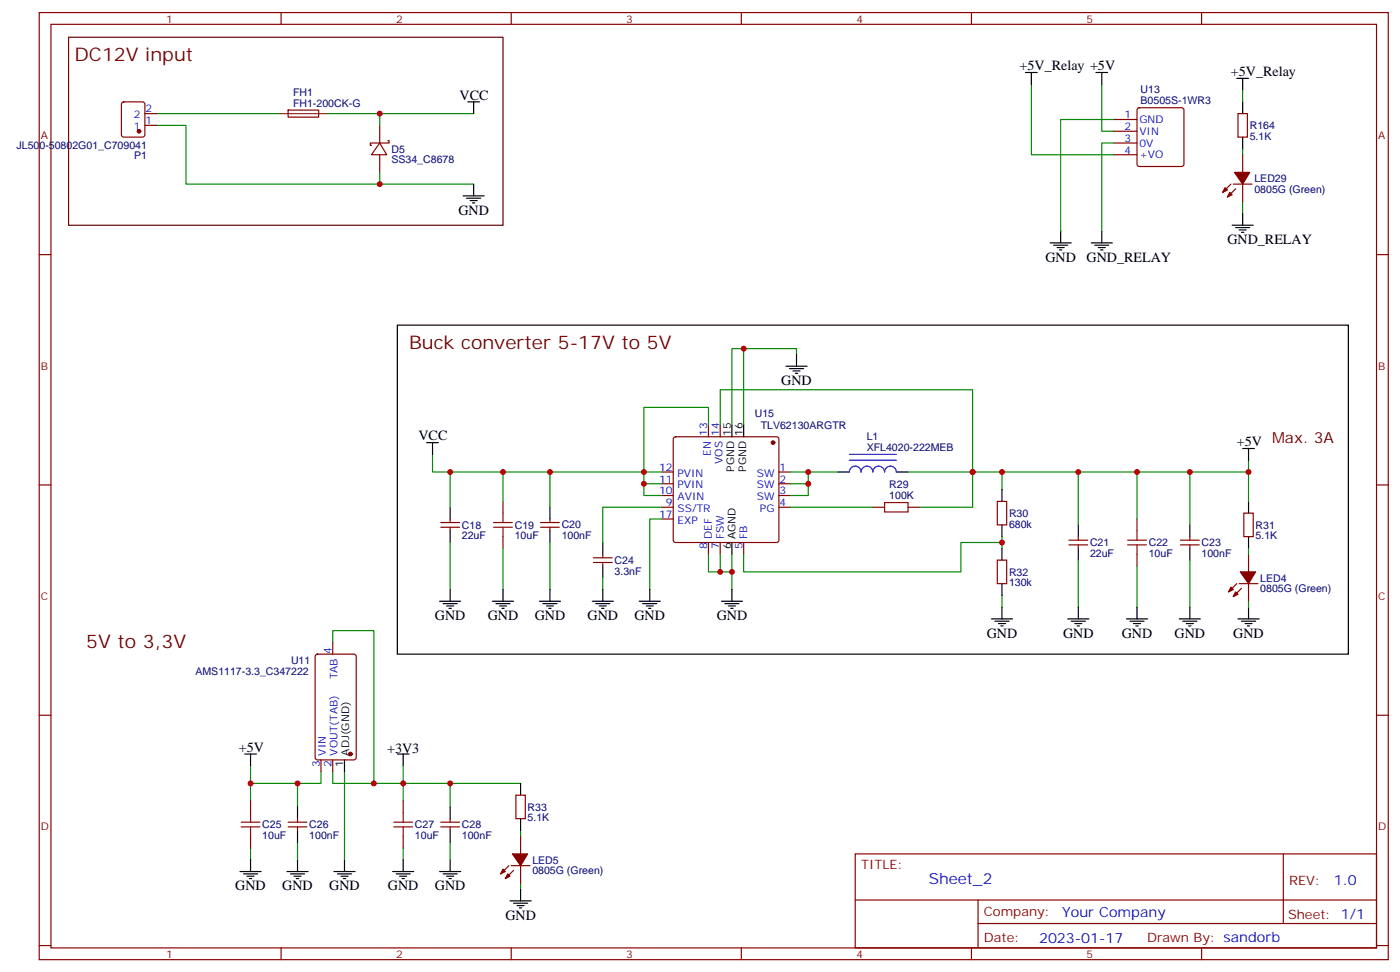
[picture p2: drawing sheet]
<svg xmlns="http://www.w3.org/2000/svg" width="421mm" height="292mm" viewBox="0 0 421 292" stroke-linecap="round" stroke-linejoin="round" font-family="sans-serif">
<g fill="none" stroke="#870000" stroke-width=".35">
<path d="M11.8 3.8h405.3v284.3h-405.3zM15.3 7.3h398.3v277.3h-398.3zM84.5 3.8v3.5M153.6 3.8v3.5M222.7 3.8v3.5M291.9 3.8v3.5M361 3.8v3.5M36.7 30.8l.5-.2h5.6l.7 .4v9.5l-.4 .6-5.9 .1-.7-.5v-9.4zM43.5 34.1h3.6M43.5 37.6h3.6M86.6 33.1h9.1v2l-9.1 .1zM114.1 37.6v5.3"/>
<path d="M334.6 35.9h7M334.6 39.4h7M341.9 32.6l.4-.3h12.7l.5 .3 .2 .5v16.2l-.2 .5-.5 .2h-12.7l-.5-.2-.2-.5v-16.2zM372 34.1h2.8v7.1h-2.8zM114.1 42.9l2.1 3.6h-4.6zM114.1 42.9h-2.8v.7h.3M114.1 46.5v5.3M116.6 42.2h.3v.7h-2.8M334.6 42.9h7M334.6 46.5h7M369.9 55.3l-2.5 2.4M370.6 55.3h5.6"/>
<path d="M371.3 56.7l-2.5 2.5M373.4 46.5v5.3M373.4 55.3v5.3M11.8 76.4h3.5M413.6 76.4h3.5M202.5 131.3l.5-.2h30.3l.5 .2 .2 .5v30.4l-.2 .5-.5 .2h-30.3l-.5-.3-.2-.4v-30.4zM212.9 127.6v3.5M216.4 127.6v3.5M11.8 145.6h3.5M132.4 158.3h5.7M132.4 156.9h5.7M135.3 155.8v1.1"/>
<path d="M135.3 158.3v1M151.1 150.5v3.6M162.4 158.3h5.7M162.4 156.9h5.7M165.2 155.8v1.1M165.2 158.3v1M198.8 141.7h3.5M198.8 145.2h3.5M198.8 148.8h3.5M198.8 152.3h3.5M198.8 155.8h3.5M234 141.7h3.6"/>
<path d="M234 145.2h3.6M234 148.8h3.6M234 152.3h3.6M262.3 152.3h3.5M272.8 152.3h3.6M299.6 150.5h2.9v7.1h-2.9zM341.6 155.8v3.5M373.7 154.1h2.9v7h-2.9zM413.6 145.6h3.5M151.1 161.1v3.5M178.3 168.9h5.6M178.3 167.5h5.6"/>
<path d="M181.1 166.4v1.1M181.1 168.9v1M212.9 162.9v3.5M216.4 162.9v3.5M223.4 162.9v3.5M299.6 168.2h2.9v7h-2.9zM321.2 163.6h5.6M321.2 162.2h5.6M324 161.1v1.1M324 163.6v1M341.6 166.4v3.5M354.7 163.6h5.6"/>
<path d="M354.7 162.2h5.6M357.5 161.1v1.1M357.5 163.6v1M371.6 175.2l-2.5 2.5M372.3 175.2h5.7M373 176.6l-2.4 2.5M375.1 166.4v5.3M375.1 175.2v5.3M94.9 196.6l.5-.2h10.9l.7 .4v30.6l-.4 .7h-11.2l-.7-.4v-30.6zM100 192.9v3.5M11.8 214.7h3.5M413.6 214.7h3.5"/>
<path d="M96.4 228.1v3.6M100 228.1v3.6M155 238.7h2.8v7.1h-2.8zM75.3 240.5v3.5M75.3 251.1v3.5M86.6 248.2h5.6M86.6 246.8h5.6M89.4 245.8v1M89.4 248.2v1.1M121.1 240.5v3.5M121.1 251.1v3.5M132.4 248.2h5.7"/>
<path d="M132.4 246.8h5.7M135.3 245.8v1M135.3 248.2v1.1M152.9 259.9l-2.5 2.5M153.6 259.9h5.6M156.4 251.1v5.3M156.4 259.9v5.3M257 256.4h156.6v28.2h-156.6zM385.6 256.4v20.9M154.3 261.3l-2.5 2.5M257 270.2h156.5M293.9 277.3h119.6"/>
<path d="M293.9 270.2v14.1M11.8 283.9h3.5M84.5 284.6v3.5M153.6 284.6v3.5M222.7 284.6v3.5M291.9 284.6v3.5M361 284.6v3.5M413.6 283.9h3.5"/>
</g>
<g fill="none" stroke="#008700" stroke-width=".35">
<path d="M47.1 37.6h8.8v17.7h86.4M47.1 34.1h37M98.2 34.1h44.1M114.1 34.1v3.5M309.9 25.3v21.2h24.7M331 25.3v14.1h3.6M334.6 35.9h-15.9v33.5M373.4 27.1v3.5M114.1 51.8v3.5M334.6 42.9h-3.6v26.5M373.4 44.7v1.8M373.4 60.6v3.5"/>
<path d="M223.4 104.7v22.9M239.3 106.4v-1.7h-19.4v22.9M130 136.4v5.3h63.5v3.5h5.3M212.9 127.6v-5.3h-19.4v19.4h5.3M216.4 127.6v-10.6h75.8v35.3h-15.8M375.1 138.2v3.5h-74M135.3 141.7v10.6M151.1 141.7v8.8M165.2 141.7v10.6M193.5 145.2v3.6h5.3M198.8 152.3h-17.7v10.6M198.8 155.8h-3.6v21.2"/>
<path d="M237.6 141.7h14.1M237.6 152.3h24.7M242.9 141.7v3.5h-5.3M242.9 145.2v3.6h-5.3M272.8 141.7h28.3v5.3M324 141.7v15.9M341.6 141.7v14.1M357.5 141.7v15.9M375.1 141.7v8.8M135.3 162.9v14.1M151.1 164.6v12.4M165.2 162.9v14.1"/>
<path d="M181.1 173.5v3.5M212.9 166.4v5.3h3.5M216.4 166.4v5.3h3.5M219.9 166.4v10.6M301.1 162.9h-12.4v8.8h-65.3v-5.3M301.1 161.1v3.5M301.1 178.8v3.5M324 168.2v14.1M341.6 169.9v12.4M357.5 168.2v14.1M375.1 164.6v1.8M100 192.9v-3.6h12.3v45.9"/>
<path d="M375.1 180.5v1.8M75.3 229.9v5.3h21.1v-3.5M75.3 235.2v5.3M89.4 235.2v7.1M103.5 231.7v26.4M121.1 229.9v5.3h-21.1v-3.5M135.3 235.2v7.1M156.4 235.2h-35.3v5.3M75.3 254.6v3.5M89.4 252.8v5.3M121.1 254.6v3.5M135.3 252.8v5.3"/>
<path d="M156.4 249.3v1.8M156.4 265.2v1.7"/>
</g>
<g fill="none" stroke="#000" stroke-width=".35">
<path d="M140.5 30.6h3.6M142.3 30.6v3.5M308.1 21.8h3.5M309.9 21.8v3.5M329.3 21.8h3.5M331 21.8v3.5M371.6 23.5h3.5M373.4 23.5v3.6M373.4 30.6v3.5M139.1 58.8h6.4M140.2 59.5h4.2M142.3 55.3v3.5"/>
<path d="M373.4 41.2v3.5M141.3 60.2h2.1M142 60.9h.7M315.5 72.9h6.4M316.6 73.6h4.2M317.6 74.3h2.2M318.3 75h.8M318.7 69.4v3.5M327.9 72.9h6.3M328.9 73.6h4.3M330 74.3h2.1M330.7 75h.7"/>
<path d="M331 69.4v3.5M370.2 67.6h6.4M371.3 68.3h4.2M372.3 69h2.1M373 69.7h.7M373.4 64.1v3.5M119.4 97.6h285.7v98.8h-285.7zM236.1 110h6.4M237.2 110.7h4.2M238.3 111.4h2.1M239 112.1h.7M239.3 106.4v3.6"/>
<path d="M128.2 132.9h3.5M130 132.9v3.5M219.9 127.6v3.5M223.4 127.6v3.5M373.4 134.7h3.5M375.1 134.7v3.5M135.3 152.3v3.5M135.3 159.3v3.6M165.2 152.3v3.5M165.2 159.3v3.6M251.7 141.7h3.5M269.3 141.7h3.5"/>
<path d="M301.1 147v3.5M301.1 157.6v3.5M324 157.6v3.5M357.5 157.6v3.5M375.1 150.5v3.6M135.3 177v3.5M151.1 177v3.5M165.2 177v3.5M181.1 162.9v3.5M181.1 169.9v3.6M181.1 177v3.5M195.2 177v3.5"/>
<path d="M219.9 162.9v3.5M219.9 177v3.5M301.1 164.6v3.6M301.1 175.2v3.6M324 164.6v3.6M357.5 164.6v3.6M375.1 161.1v3.5M132.1 180.5h6.3M133.1 181.2h4.3M134.2 181.9h2.1M134.9 182.6h.7M148 180.5h6.3"/>
<path d="M149 181.2h4.2M150.1 181.9h2.1M150.8 182.6h.7M162.1 180.5h6.3M163.1 181.2h4.3M164.2 181.9h2.1M164.9 182.6h.7M177.9 180.5h6.4M179 181.2h4.2M180.1 181.9h2.1M180.8 182.6h.7M192.1 180.5h6.3"/>
<path d="M193.1 181.2h4.2M194.2 181.9h2.1M194.9 182.6h.7M216.7 180.5h6.4M217.8 181.2h4.2M218.9 181.9h2.1M219.6 182.6h.7M297.9 185.8h6.3M298.9 186.5h4.3M300 187.2h2.1M300.7 187.9h.7M301.1 182.3v3.5"/>
<path d="M320.8 185.8h6.4M321.9 186.5h4.2M322.9 187.2h2.1M323.6 187.9h.7M324 182.3v3.5M338.5 185.8h6.3M339.5 186.5h4.2M340.6 187.2h2.1M341.3 187.9h.7M341.6 182.3v3.5M354.3 185.8h6.4M355.4 186.5h4.2"/>
<path d="M356.4 187.2h2.2M357.2 187.9h.7M357.5 182.3v3.5M372 185.8h6.3M373 186.5h4.3M374.1 187.2h2.1M374.8 187.9h.7M375.1 182.3v3.5M73.5 226.4h3.5M75.3 226.4v3.5M103.5 228.1v3.6M119.4 226.4h3.5"/>
<path d="M121.1 226.4v3.5M156.4 235.2v3.5M75.3 258.1v3.6M89.4 242.3v3.5M89.4 249.3v3.5M89.4 258.1v3.6M103.5 258.1v3.6M121.1 258.1v3.6M135.3 242.3v3.5M135.3 249.3v3.5M135.3 258.1v3.6M156.4 245.8v3.5"/>
<path d="M72.1 261.7h6.4M73.2 262.4h4.2M74.2 263.1h2.1M74.9 263.8h.7M86.2 261.7h6.4M87.3 262.4h4.2M88.3 263.1h2.2M89 263.8h.7M100.3 261.7h6.4M101.4 262.4h4.2M102.4 263.1h2.2M103.2 263.8h.7"/>
<path d="M118 261.7h6.3M119 262.4h4.3M120.1 263.1h2.1M120.8 263.8h.7M132.1 261.7h6.3M133.1 262.4h4.3M134.2 263.1h2.1M134.9 263.8h.7M153.2 270.5h6.4M154.3 271.2h4.2M155.4 271.9h2.1M156.1 272.6h.7"/>
<path d="M156.4 266.9v3.6"/>
</g>
<g fill="#870000" stroke="#870000" stroke-width=".35">
<path d="M152.5 262.4l.7 .7-1.4 .7z"/>
<path d="M151.1 260.9l.7 .8-1.4 .7z"/>
<path d="M154 256.4h4.5l-2.1 3.5z"/>
<path d="M369.5 57.7l.7 .8-1.4 .7z"/>
<path d="M368.1 56.3l.7 .7-1.4 .7z"/>
<path d="M370.9 51.8h4.6l-2.1 3.5z"/>
<path d="M371.3 177.7l.7 .7-1.4 .7z"/>
<path d="M369.9 176.3l.7 .7-1.5 .7z"/>
<path d="M372.7 171.7h4.6l-2.2 3.5z"/>
<circle cx="105.3" cy="226.4" r=".53"/>
<circle cx="41.8" cy="39.4" r=".53"/>
<circle cx="232.3" cy="132.9" r=".53"/>
</g>
<g fill="none" stroke="#a10000" stroke-width=".35">
<path d="M148.3 158.3h5.7M148.3 156.9h5.7M151.1 154.1v2.8M151.1 158.3v2.8M265.8 150.9h7v2.8h-7zM341.6 159.3v2.9M338.8 163.6h5.7M338.8 162.2h5.7M341.6 163.6v2.8M72.5 248.2h5.6M72.5 246.8h5.6M75.3 244v2.8"/>
<path d="M75.3 248.2v2.9M118.3 248.2h5.7M118.3 246.8h5.7M121.1 244v2.8M121.1 248.2v2.9"/>
</g>
<path d="M20.6 11.2h130.5v56.4h-130.5z" fill="none" stroke="#610000" stroke-width=".35"/>
<path d="M84.1 34.1h14.1" fill="none" stroke="#8c2424" stroke-width=".35"/>
<path d="M255.2 138.2h14.1M255.2 136.4h14.1M255.2 141.7a1.76 1.76 0 0 1 1.8-1.8 1.76 1.76 0 0 1 1.7 1.8 1.76 1.76 0 0 1 1.8-1.8 1.76 1.76 0 0 1 1.8 1.8 1.76 1.76 0 0 1 1.7-1.8 1.76 1.76 0 0 1 1.8 1.8 1.76 1.76 0 0 1 1.7-1.8 1.76 1.76 0 0 1 1.8 1.8" fill="none" stroke="#00f" stroke-width=".35"/>
<g fill="#c00">
<circle cx="114.1" cy="34.1" r=".88"/>
<circle cx="114.1" cy="55.3" r=".88"/>
<circle cx="135.3" cy="235.2" r=".88"/>
<circle cx="89.4" cy="235.2" r=".88"/>
<circle cx="112.3" cy="235.2" r=".88"/>
<circle cx="121.1" cy="235.2" r=".88"/>
<circle cx="75.3" cy="235.2" r=".88"/>
<circle cx="223.4" cy="104.7" r=".88"/>
<circle cx="242.9" cy="141.7" r=".88"/>
<circle cx="292.2" cy="141.7" r=".88"/>
<circle cx="301.1" cy="141.7" r=".88"/>
<circle cx="301.1" cy="162.9" r=".88"/>
<circle cx="357.5" cy="141.7" r=".88"/>
<circle cx="341.6" cy="141.7" r=".88"/>
<circle cx="324" cy="141.7" r=".88"/>
<circle cx="193.5" cy="141.7" r=".88"/>
<circle cx="193.5" cy="145.2" r=".88"/>
<circle cx="135.3" cy="141.7" r=".88"/>
<circle cx="151.1" cy="141.7" r=".88"/>
<circle cx="165.2" cy="141.7" r=".88"/>
<circle cx="219.9" cy="171.7" r=".88"/>
<circle cx="216.4" cy="171.7" r=".88"/>
<circle cx="242.9" cy="145.2" r=".88"/>
<circle cx="375.1" cy="141.7" r=".88"/>
</g>
<g font-size="5.6" fill="#600">
<text x="22.4" y="18.2">DC12V input</text>
<text x="122.9" y="104.7">Buck converter 5-17V to 5V</text>
<text x="25.9" y="194.6">5V to 3,3V</text>
</g>
<text font-size="4.6" fill="#00f" x="279.1" y="265.4">Sheet_2</text>
<g font-size="4.2">
<text x="306.4" y="21.1">+5V_Relay +5V</text>
<text x="369.9" y="22.8">+5V_Relay</text>
<text x="138.1" y="29.9">VCC</text>
<text x="137.7" y="64.5">GND</text>
<text x="368.8" y="73.3">GND_RELAY</text>
<text x="314.1" y="78.6">GND</text>
<text x="326.5" y="78.6">GND_RELAY</text>
<text x="234.7" y="115.6">GND</text>
<text x="125.7" y="132.2">VCC</text>
<text x="371.6" y="133.9">+5V Max. 3A</text>
<text x="130.7" y="186.2">GND</text>
<text x="146.5" y="186.2">GND</text>
<text x="160.7" y="186.2">GND</text>
<text x="176.5" y="186.2">GND</text>
<text x="190.6" y="186.2">GND</text>
<text x="215.3" y="186.2">GND</text>
<text x="296.5" y="191.5">GND</text>
<text x="319.4" y="191.5">GND</text>
<text x="337" y="191.5">GND</text>
<text x="352.9" y="191.5">GND</text>
<text x="370.6" y="191.5">GND</text>
<text x="71.8" y="225.7">+5V</text>
<text x="116.3" y="226">+3V3</text>
<text x="70.7" y="267.3">GND</text>
<text x="84.8" y="267.3">GND</text>
<text x="98.9" y="267.3">GND</text>
<text x="116.6" y="267.3">GND</text>
<text x="130.7" y="267.3">GND</text>
<text x="151.8" y="276.1">GND</text>
</g>
<g font-size="4.2" fill="#00f">
<text x="400.8" y="265.6">1.0</text>
<text x="319.1" y="275.2">Your Company</text>
<text x="312.2" y="283">2023-01-17</text>
</g>
<g font-size="3.9" fill="#800">
<text x="258.7" y="260.9">TITLE:</text>
<text x="387.4" y="265.6">REV:</text>
<text x="295.6" y="275.1">Company:</text>
<text x="387" y="275.8">Sheet: 1/1</text>
<text x="295.6" y="282.8">Date:</text>
<text x="344.7" y="282.9">Drawn By: sandorb</text>
</g>
<g font-size="3.2" fill="#800">
<text x="49.9" y="6.8">1</text>
<text x="119" y="6.8">2</text>
<text x="188.2" y="6.8">3</text>
<text x="257.3" y="6.8">4</text>
<text x="326.5" y="6.8">5</text>
<text x="12.3" y="41.9">A</text>
<text x="414.1" y="41.9">A</text>
<text x="12.3" y="111">B</text>
<text x="414.1" y="111">B</text>
<text x="12.3" y="180.2">C</text>
<text x="414.1" y="180.2">C</text>
<text x="12.3" y="249.3">D</text>
<text x="414.1" y="249.3">D</text>
<text x="49.9" y="287.6">1</text>
<text x="119" y="287.6">2</text>
<text x="188.2" y="287.6">3</text>
<text x="257.3" y="287.6">4</text>
<text x="326.5" y="287.6">5</text>
</g>
<g font-size="3.2" fill="#000080">
<text x="88" y="28.8">FH1</text>
<text x="342.7" y="28">U13</text>
<text x="88" y="32">FH1-200CK-G</text>
<text x="342.7" y="31.2">B0505S-1WR3</text>
<text x="375.5" y="42">5.1K</text>
<text x="375.5" y="38.8">R164</text>
<text x="5" y="44.8">JL500-50802G01_C709041</text>
<text x="40.3" y="47.8">P1</text>
<text x="117.6" y="45.9">D5</text>
<text x="117.6" y="49">SS34_C8678</text>
<text x="376.9" y="57.8">0805G (Green)</text>
<text x="376.9" y="54.7">LED29</text>
<text x="226.8" y="125.2">U15</text>
<text x="228.6" y="128.8">TLV62130ARGTR</text>
<text x="260.4" y="135.4">XFL4020-222MEB</text>
<text x="260.4" y="132.1">L1</text>
<text x="267.2" y="149.8">100K</text>
<text x="267.2" y="146.6">R29</text>
<text x="303.2" y="155.2">R30</text>
<text x="138.8" y="161.9">22uF</text>
<text x="138.8" y="158.7">C18</text>
<text x="154.7" y="161.9">10uF</text>
<text x="154.7" y="158.7">C19</text>
<text x="168.8" y="161.8">100nF</text>
<text x="168.8" y="158.6">C20</text>
<text x="303.2" y="158.4">680k</text>
<text x="377.3" y="161.9">5.1K</text>
<text x="377.3" y="158.7">R31</text>
<text x="327.5" y="167.2">22uF</text>
<text x="327.5" y="164">C21</text>
<text x="345.2" y="167.2">10uF</text>
<text x="345.2" y="164">C22</text>
<text x="361" y="167.1">100nF</text>
<text x="361" y="163.9">C23</text>
<text x="184.6" y="172.5">3.3nF</text>
<text x="184.6" y="169.3">C24</text>
<text x="303.2" y="172.8">R32</text>
<text x="303.2" y="176">130k</text>
<text x="378.7" y="177.8">0805G (Green)</text>
<text x="378.7" y="174.6">LED4</text>
<text x="58.7" y="202.7">AMS1117-3.3_C347222</text>
<text x="87.4" y="199.3">U11</text>
<text x="158.5" y="243.4">R33</text>
<text x="78.8" y="251.9">10uF</text>
<text x="78.8" y="248.7">C25</text>
<text x="92.9" y="251.8">100nF</text>
<text x="92.9" y="248.6">C26</text>
<text x="124.7" y="251.9">10uF</text>
<text x="124.7" y="248.7">C27</text>
<text x="138.8" y="251.8">100nF</text>
<text x="138.8" y="248.6">C28</text>
<text x="158.5" y="246.6">5.1K</text>
<text x="159.9" y="262.4">0805G (Green)</text>
<text x="159.9" y="259.3">LED5</text>
</g>
<g font-size="3.2" fill="#00f">
<text x="40.2" y="35.5">2</text>
<text x="43.7" y="33.8">2</text>
<text x="337.8" y="35.5">1</text>
<text x="40.2" y="39.1">1</text>
<text x="43.7" y="37.3">1</text>
<text x="337.8" y="39.1">2</text>
<text x="342.3" y="36.9">GND</text>
<text x="342.3" y="40.5">VIN</text>
<text x="337.8" y="42.6">3</text>
<text x="337.8" y="46.1">4</text>
<text x="342.3" y="44">0V</text>
<text x="342.3" y="47.5">+VO</text>
<text x="212.5" y="131" transform="rotate(-90 212.5 131)">13</text>
<text x="216" y="131" transform="rotate(-90 216 131)">14</text>
<text x="213.6" y="136.8" transform="rotate(-90 213.6 136.8)">EN</text>
<text x="198.1" y="141.4">12</text>
<text x="203.6" y="143.1">PVIN</text>
<text x="217.1" y="139.3" transform="rotate(-90 217.1 139.3)">VOS</text>
<text x="227.4" y="143.1">SW</text>
<text x="234.2" y="141.4">1</text>
<text x="198.1" y="148.4">10</text>
<text x="198.1" y="144.9">11</text>
<text x="203.6" y="146.6">PVIN</text>
<text x="227.4" y="146.6">SW</text>
<text x="234.2" y="144.9">2</text>
<text x="234.2" y="148.4">3</text>
<text x="198.1" y="155.5">17</text>
<text x="200.1" y="151.9">9</text>
<text x="203.6" y="153.7">SS/TR</text>
<text x="203.6" y="150.2">AVIN</text>
<text x="227.4" y="150.2">SW</text>
<text x="228.4" y="153.7">PG</text>
<text x="234.2" y="151.9">4</text>
<text x="203.6" y="157.2">EXP</text>
<text x="213.9" y="161.8" transform="rotate(-90 213.9 161.8)">DEF</text>
<text x="217.5" y="161.8" transform="rotate(-90 217.5 161.8)">FSW</text>
<text x="224.5" y="161.8" transform="rotate(-90 224.5 161.8)">FB</text>
<text x="212.5" y="164.7" transform="rotate(-90 212.5 164.7)">8</text>
<text x="216" y="164.7" transform="rotate(-90 216 164.7)">7</text>
<text x="223.1" y="164.7" transform="rotate(-90 223.1 164.7)">5</text>
<text x="99.6" y="196.2" transform="rotate(-90 99.6 196.2)">4</text>
<text x="101.4" y="204" transform="rotate(-90 101.4 204)">TAB</text>
<text x="97.9" y="226.8" transform="rotate(-90 97.9 226.8)">VIN</text>
<text x="101.4" y="226.8" transform="rotate(-90 101.4 226.8)">VOUT(TAB)</text>
<text x="96.1" y="230.3" transform="rotate(-90 96.1 230.3)">3</text>
<text x="99.6" y="230.3" transform="rotate(-90 99.6 230.3)">2</text>
</g>
<g font-size="3.2">
<text x="219.6" y="131" transform="rotate(-90 219.6 131)">15</text>
<text x="223.1" y="131" transform="rotate(-90 223.1 131)">16</text>
<text x="220.6" y="141.6" transform="rotate(-90 220.6 141.6)">PGND</text>
<text x="224.2" y="141.6" transform="rotate(-90 224.2 141.6)">PGND</text>
<text x="221" y="161.8" transform="rotate(-90 221 161.8)">AGND</text>
<text x="219.6" y="164.7" transform="rotate(-90 219.6 164.7)">6</text>
<text x="104.9" y="226.8" transform="rotate(-90 104.9 226.8)">ADJ(GND)</text>
<text x="103.2" y="230.3" transform="rotate(-90 103.2 230.3)">1</text>
</g>
</svg>
